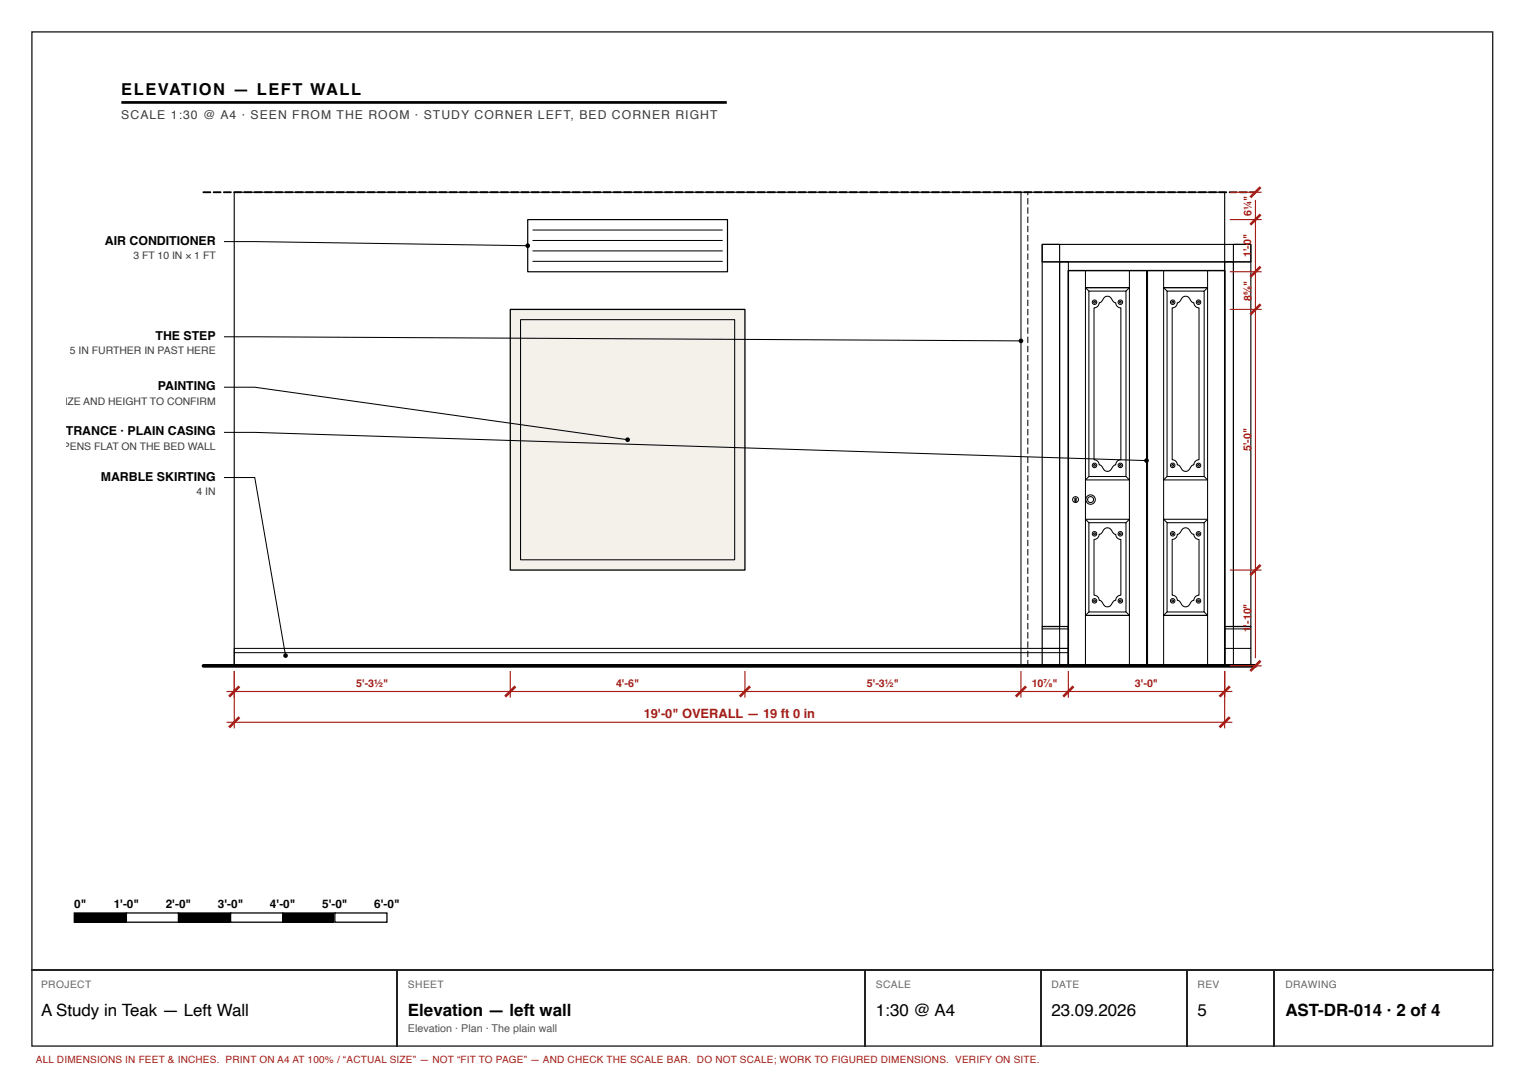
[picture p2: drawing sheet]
<svg xmlns="http://www.w3.org/2000/svg" width="297mm" height="210mm" viewBox="0 0 297 210" stroke-linecap="round" stroke-linejoin="round" font-family="sans-serif">
<path d="M6.2 6.2h284.7v197.7h-284.7z" fill="none" stroke="#222" stroke-width=".26"/>
<path d="M23.6 20h118" fill="none" stroke="#000" stroke-width=".52"/>
<path d="M45.6 37.5h193.1v92.3h-193.1zM203.1 47.6h3.4v74.5h-3.4zM203.1 47.6h40.7v3.4h-40.7zM240.4 47.6h3.4v74.5h-3.4z" fill="none" stroke="#000" stroke-width=".22"/>
<g fill="none" stroke="#000" stroke-width=".2">
<path d="M199 37.5v92.3M203.1 51h40.7M206.5 51h1.7v78.8h-1.7zM208.2 52.7h15.2v77.1h-15.2zM211.5 56.1h8.6v37.4h-8.6zM211.5 56.1h8.6M211.5 52.7v3.4M211.5 56.1l.7 .6M212.2 56.7h7.2v36.2h-7.2zM215.1 58.1a1.02 1.02 0 0 1 1.1-.3 1.02 1.02 0 0 1 .7 .9l.5 .3a1 1 0 0 0 1 1v29.6a1 1 0 0 0-1 1 1.42 1.42 0 0 0-.9 .9 1.02 1.02 0 0 1-1.1 .3 1.02 1.02 0 0 1-.6-.9l-.6-.3a1 1 0 0 0-1-1v-29.6a1 1 0 0 0 1-1 1.42 1.42 0 0 0 .9-.9zM220.1 52.7v3.4M220.1 56.1l-.7 .6"/>
<path d="M223.4 52.7h15.3v77.1h-15.3zM223.6 52.7v77.1M226.8 56.1h8.5v37.4h-8.5zM226.8 56.1h8.5M226.8 52.7v3.4M226.8 56.1l.6 .6M227.4 56.7h7.3v36.2h-7.3zM230.4 58.1a1.02 1.02 0 0 1 1-.3 1.02 1.02 0 0 1 .7 .9l.6 .3a1 1 0 0 0 1 1v29.6a1 1 0 0 0-1 1 1.42 1.42 0 0 0-1 .9 1.02 1.02 0 0 1-1 .3 1.02 1.02 0 0 1-.7-.9l-.6-.3a1 1 0 0 0-1-1v-29.6a1 1 0 0 0 1-1 1.42 1.42 0 0 0 1-.9zM235.3 52.7v3.4M235.3 56.1l-.6 .6M238.7 51h1.7v78.8h-1.7zM209.5 97.1a.15 .15 0 0 1 .2 0 .15 .15 0 0 1 0 .2l.1 .4h-.3z"/>
<path d="M212.2 92.9l-.7 .6v7.7l.7 .7M219.4 92.9l.7 .6v7.7l-.7 .7M227.4 92.9l-.6 .6v7.7l.6 .7M234.7 92.9l.6 .6v7.7l-.6 .7M211.5 101.2h8.6v18.7h-8.6zM211.5 119.9h8.6M211.5 119.9v9.9M212.2 101.9h7.2v17.4h-7.2zM212.2 119.3l-.7 .6M215.1 103.2a1.02 1.02 0 0 1 1.1-.3 1.02 1.02 0 0 1 .7 .9l.5 .3a1 1 0 0 0 1 1v10.9a1 1 0 0 0-1 1 1.42 1.42 0 0 0-.9 .9 1.02 1.02 0 0 1-1.1 .3 1.02 1.02 0 0 1-.6-.9l-.6-.3a1 1 0 0 0-1-1v-10.9a1 1 0 0 0 1-1 1.42 1.42 0 0 0 .9-.9zM219.4 119.3l.7 .6M220.1 119.9v9.9"/>
<path d="M226.8 101.2h8.5v18.7h-8.5zM226.8 119.9h8.5M226.8 119.9v9.9M227.4 101.9h7.3v17.4h-7.3zM227.4 119.3l-.6 .6M230.4 103.2a1.02 1.02 0 0 1 1-.3 1.02 1.02 0 0 1 .7 .9l.6 .3a1 1 0 0 0 1 1v10.9a1 1 0 0 0-1 1 1.42 1.42 0 0 0-1 .9 1.02 1.02 0 0 1-1 .3 1.02 1.02 0 0 1-.7-.9l-.6-.3a1 1 0 0 0-1-1v-10.9a1 1 0 0 0 1-1 1.42 1.42 0 0 0 1-.9zM234.7 119.3l.6 .6M235.3 119.9v9.9M45.6 126.4h162.6v3.4h-162.6zM45.6 127.2h162.6M203.1 122.6h5.1M203.1 126.4h5.1"/>
<path d="M238.7 122.6h5.1M238.7 126.4h5.1"/>
<circle cx="213.3" cy="58.9" r=".17"/>
<circle cx="213.3" cy="58.9" r=".43"/>
<circle cx="218.3" cy="58.9" r=".17"/>
<circle cx="218.3" cy="58.9" r=".43"/>
<circle cx="228.5" cy="58.9" r=".17"/>
<circle cx="228.5" cy="58.9" r=".43"/>
<circle cx="233.6" cy="58.9" r=".17"/>
<circle cx="233.6" cy="58.9" r=".43"/>
<circle cx="209.6" cy="97.4" r=".57"/>
<circle cx="212.5" cy="97.4" r=".92"/>
<circle cx="212.5" cy="97.4" r=".58"/>
<circle cx="213.3" cy="90.7" r=".17"/>
<circle cx="213.3" cy="90.7" r=".43"/>
<circle cx="218.3" cy="90.7" r=".17"/>
<circle cx="218.3" cy="90.7" r=".43"/>
<circle cx="228.5" cy="90.7" r=".17"/>
<circle cx="228.5" cy="90.7" r=".43"/>
<circle cx="233.6" cy="90.7" r=".17"/>
<circle cx="233.6" cy="90.7" r=".43"/>
<circle cx="213.3" cy="117.1" r=".17"/>
<circle cx="213.3" cy="104" r=".17"/>
<circle cx="213.3" cy="117.1" r=".43"/>
<circle cx="213.3" cy="104" r=".43"/>
<circle cx="218.3" cy="117.1" r=".17"/>
<circle cx="218.3" cy="104" r=".17"/>
<circle cx="218.3" cy="117.1" r=".43"/>
<circle cx="218.3" cy="104" r=".43"/>
<circle cx="228.5" cy="117.1" r=".17"/>
<circle cx="228.5" cy="104" r=".17"/>
<circle cx="228.5" cy="117.1" r=".43"/>
<circle cx="228.5" cy="104" r=".43"/>
<circle cx="233.6" cy="117.1" r=".17"/>
<circle cx="233.6" cy="104" r=".17"/>
<circle cx="233.6" cy="117.1" r=".43"/>
<circle cx="233.6" cy="104" r=".43"/>
</g>
<path d="M200.2 128.6l.2 .1-.1 1.2zM200.2 126.8l.2 .1-.1 1.2zM200.2 125l.2 .1-.1 1.2zM200.2 123.2l.2 .1-.1 1.2zM200.2 121.4l.2 .1-.1 1.2zM200.2 119.6l.2 .1-.1 1.2zM200.2 117.8l.2 .1-.1 1.2zM200.2 116l.2 .1-.1 1.2zM200.2 114.2l.2 .1-.1 1.2zM200.2 112.4l.2 .1-.1 1.2zM200.2 110.6l.2 .1-.1 1.2zM200.2 108.8l.2 .1-.1 1.2zM200.2 107l.2 .1-.1 1.2zM200.2 105.2l.2 .1-.1 1.2zM200.2 103.4l.2 .1-.1 1.2zM200.2 101.6l.2 .1-.1 1.2zM200.2 99.8l.2 .1-.1 1.2zM200.2 98l.2 .1-.1 1.2zM200.2 96.2l.2 .1-.1 1.2zM200.2 94.4l.2 .1-.1 1.2zM200.2 92.6l.2 .1-.1 1.2zM200.2 90.8l.2 .1-.1 1.2zM200.2 89l.2 .1-.1 1.2zM200.2 87.2l.2 .1-.1 1.2zM200.2 85.4l.2 .1-.1 1.2zM200.2 83.6l.2 .1-.1 1.2zM200.2 81.8l.2 .1-.1 1.2zM200.2 80l.2 .1-.1 1.2zM200.2 78.2l.2 .1-.1 1.2zM200.2 76.4l.2 .1-.1 1.2zM200.2 74.6l.2 .1-.1 1.2zM200.2 72.8l.2 .1-.1 1.2zM200.2 71l.2 .1-.1 1.2zM200.2 69.2l.2 .1-.1 1.2zM200.2 67.4l.2 .1-.1 1.2zM200.2 65.6l.2 .1-.1 1.2zM200.2 63.8l.2 .1-.1 1.2zM200.2 62l.2 .1-.1 1.2zM200.2 60.2l.2 .1-.1 1.2zM200.2 58.4l.2 .1-.1 1.2zM200.2 56.6l.2 .1-.1 1.2zM200.2 54.8l.2 .1-.1 1.2zM200.2 53l.2 .1-.1 1.2zM200.2 51.2l.2 .1-.1 1.2zM200.2 49.4l.2 .1-.1 1.2zM200.2 47.6l.2 .1-.1 1.2zM200.2 45.8l.2 .1-.1 1.2zM200.2 44l.2 .1-.1 1.2zM200.2 42.2l.2 .1-.1 1.2zM200.2 40.4l.2 .1-.1 1.2zM200.2 38.6l.2 .1-.1 1.2zM200.2 37.4l.2 .1-.1 .6z" fill="#000"/>
<path d="M203.1 122.1h5.1v7.7h-5.1zM238.7 122.1h5.1v7.7h-5.1z" fill="none" stroke="#000" stroke-width=".23"/>
<path d="M208.2 52.7h30.5v77.1h-30.5z" fill="none" stroke="#000" stroke-width=".27"/>
<path d="M99.4 60.3h45.8v50.8h-45.8z" fill="#f4f1ea"/>
<path d="M99.4 60.3h45.8v50.8h-45.8z" fill="none" stroke="#000" stroke-width=".25"/>
<path d="M101.4 62.3h41.8v46.8h-41.8z" fill="none" stroke="#000" stroke-width=".2"/>
<path d="M102.8 42.8h39v10.2h-39z" fill="#fff"/>
<path d="M102.8 42.8h39v10.2h-39z" fill="none" stroke="#000" stroke-width=".23"/>
<path d="M43.6 47.1l59.2 .8M103.8 50.9h37M103.8 48.9h37M103.8 46.9h37M103.8 44.8h37M43.6 65.6l155.4 .8M43.6 75.5h6l72.7 10.2M43.6 84.3h6l173.8 5.5M43.6 93.1h6l6 34.7" fill="none" stroke="#000" stroke-width=".2"/>
<path d="M39.6 129.8h205.1" fill="none" stroke="#000" stroke-width=".72"/>
<g fill="#000">
<path d="M14.5 177.9h10.1v1.8h-10.1z"/>
<path d="M39.5 37.3h1.5a.18 .18 0 0 1 .2 .2 .18 .18 0 0 1-.2 .1h-1.4zM41.5 37.3h1.5a.18 .18 0 0 1 .2 .2 .18 .18 0 0 1-.2 .1h-1.4zM43.5 37.3h1.5a.18 .18 0 0 1 .2 .2 .18 .18 0 0 1-.2 .1h-1.4zM45.5 37.3h1.5a.18 .18 0 0 1 .2 .2 .18 .18 0 0 1-.2 .1h-1.4zM47.5 37.3h1.5a.18 .18 0 0 1 .2 .2 .18 .18 0 0 1-.2 .1h-1.4zM49.5 37.3h1.5a.18 .18 0 0 1 .2 .2 .18 .18 0 0 1-.2 .1h-1.4zM51.5 37.3h1.5a.18 .18 0 0 1 .2 .2 .18 .18 0 0 1-.2 .1h-1.4zM53.5 37.3h1.5a.18 .18 0 0 1 .2 .2 .18 .18 0 0 1-.2 .1h-1.4zM55.5 37.3h1.5a.18 .18 0 0 1 .2 .2 .18 .18 0 0 1-.2 .1h-1.4zM57.5 37.3h1.5a.18 .18 0 0 1 .2 .2 .18 .18 0 0 1-.2 .1h-1.4zM59.5 37.3h1.5a.18 .18 0 0 1 .2 .2 .18 .18 0 0 1-.2 .1h-1.4zM61.5 37.3h1.5a.18 .18 0 0 1 .2 .2 .18 .18 0 0 1-.2 .1h-1.4zM63.5 37.3h1.5a.18 .18 0 0 1 .2 .2 .18 .18 0 0 1-.2 .1h-1.4zM65.5 37.3h1.5a.18 .18 0 0 1 .2 .2 .18 .18 0 0 1-.2 .1h-1.4zM67.5 37.3h1.5a.18 .18 0 0 1 .2 .2 .18 .18 0 0 1-.2 .1h-1.4zM69.5 37.3h1.5a.18 .18 0 0 1 .2 .2 .18 .18 0 0 1-.2 .1h-1.4zM71.5 37.3h1.5a.18 .18 0 0 1 .2 .2 .18 .18 0 0 1-.2 .1h-1.4zM73.5 37.3h1.5a.18 .18 0 0 1 .2 .2 .18 .18 0 0 1-.2 .1h-1.4zM75.5 37.3h1.5a.18 .18 0 0 1 .2 .2 .18 .18 0 0 1-.2 .1h-1.4zM77.5 37.3h1.5a.18 .18 0 0 1 .2 .2 .18 .18 0 0 1-.2 .1h-1.4zM79.5 37.3h1.5a.18 .18 0 0 1 .2 .2 .18 .18 0 0 1-.2 .1h-1.4zM81.5 37.3h1.5a.18 .18 0 0 1 .2 .2 .18 .18 0 0 1-.2 .1h-1.4zM83.5 37.3h1.5a.18 .18 0 0 1 .2 .2 .18 .18 0 0 1-.2 .1h-1.4zM85.5 37.3h1.5a.18 .18 0 0 1 .2 .2 .18 .18 0 0 1-.2 .1h-1.4zM87.5 37.3h1.5a.18 .18 0 0 1 .2 .2 .18 .18 0 0 1-.2 .1h-1.4zM89.5 37.3h1.5a.18 .18 0 0 1 .2 .2 .18 .18 0 0 1-.2 .1h-1.4zM91.5 37.3h1.5a.18 .18 0 0 1 .2 .2 .18 .18 0 0 1-.2 .1h-1.4zM93.5 37.3h1.5a.18 .18 0 0 1 .2 .2 .18 .18 0 0 1-.2 .1h-1.4zM95.5 37.3h1.5a.18 .18 0 0 1 .2 .2 .18 .18 0 0 1-.2 .1h-1.4zM97.5 37.3h1.5a.18 .18 0 0 1 .2 .2 .18 .18 0 0 1-.2 .1h-1.4zM99.5 37.3h1.5a.18 .18 0 0 1 .2 .2 .18 .18 0 0 1-.2 .1h-1.4zM101.5 37.3h1.5a.18 .18 0 0 1 .2 .2 .18 .18 0 0 1-.2 .1h-1.4zM103.5 37.3h1.5a.18 .18 0 0 1 .2 .2 .18 .18 0 0 1-.2 .1h-1.4zM105.5 37.3h1.5a.18 .18 0 0 1 .2 .2 .18 .18 0 0 1-.2 .1h-1.4zM107.5 37.3h1.5a.18 .18 0 0 1 .2 .2 .18 .18 0 0 1-.2 .1h-1.4zM109.5 37.3h1.5a.18 .18 0 0 1 .2 .2 .18 .18 0 0 1-.2 .1h-1.4zM111.5 37.3h1.5a.18 .18 0 0 1 .2 .2 .18 .18 0 0 1-.2 .1h-1.4zM113.5 37.3h1.5a.18 .18 0 0 1 .2 .2 .18 .18 0 0 1-.2 .1h-1.4zM115.5 37.3h1.5a.18 .18 0 0 1 .2 .2 .18 .18 0 0 1-.2 .1h-1.4zM117.5 37.3h1.5a.18 .18 0 0 1 .2 .2 .18 .18 0 0 1-.2 .1h-1.4zM119.5 37.3h1.5a.18 .18 0 0 1 .2 .2 .18 .18 0 0 1-.2 .1h-1.4zM121.5 37.3h1.5a.18 .18 0 0 1 .2 .2 .18 .18 0 0 1-.2 .1h-1.4zM123.5 37.3h1.5a.18 .18 0 0 1 .2 .2 .18 .18 0 0 1-.2 .1h-1.4zM125.5 37.3h1.5a.18 .18 0 0 1 .2 .2 .18 .18 0 0 1-.2 .1h-1.4zM127.5 37.3h1.5a.18 .18 0 0 1 .2 .2 .18 .18 0 0 1-.2 .1h-1.4zM129.5 37.3h1.5a.18 .18 0 0 1 .2 .2 .18 .18 0 0 1-.2 .1h-1.4zM131.5 37.3h1.5a.18 .18 0 0 1 .2 .2 .18 .18 0 0 1-.2 .1h-1.4zM133.5 37.3h1.5a.18 .18 0 0 1 .2 .2 .18 .18 0 0 1-.2 .1h-1.4zM135.5 37.3h1.5a.18 .18 0 0 1 .2 .2 .18 .18 0 0 1-.2 .1h-1.4zM137.5 37.3h1.5a.18 .18 0 0 1 .2 .2 .18 .18 0 0 1-.2 .1h-1.4zM139.5 37.3h1.5a.18 .18 0 0 1 .2 .2 .18 .18 0 0 1-.2 .1h-1.4zM141.5 37.3h1.5a.18 .18 0 0 1 .2 .2 .18 .18 0 0 1-.2 .1h-1.4zM143.5 37.3h1.5a.18 .18 0 0 1 .2 .2 .18 .18 0 0 1-.2 .1h-1.4zM145.5 37.3h1.5a.18 .18 0 0 1 .2 .2 .18 .18 0 0 1-.2 .1h-1.4zM147.5 37.3h1.5a.18 .18 0 0 1 .2 .2 .18 .18 0 0 1-.2 .1h-1.4zM149.5 37.3h1.5a.18 .18 0 0 1 .2 .2 .18 .18 0 0 1-.2 .1h-1.4zM151.5 37.3h1.5a.18 .18 0 0 1 .2 .2 .18 .18 0 0 1-.2 .1h-1.4zM153.5 37.3h1.5a.18 .18 0 0 1 .2 .2 .18 .18 0 0 1-.2 .1h-1.4zM155.5 37.3h1.5a.18 .18 0 0 1 .2 .2 .18 .18 0 0 1-.2 .1h-1.4zM157.5 37.3h1.5a.18 .18 0 0 1 .2 .2 .18 .18 0 0 1-.2 .1h-1.4zM159.5 37.3h1.5a.18 .18 0 0 1 .2 .2 .18 .18 0 0 1-.2 .1h-1.4zM161.5 37.3h1.5a.18 .18 0 0 1 .2 .2 .18 .18 0 0 1-.2 .1h-1.4zM163.5 37.3h1.5a.18 .18 0 0 1 .2 .2 .18 .18 0 0 1-.2 .1h-1.4zM165.5 37.3h1.5a.18 .18 0 0 1 .2 .2 .18 .18 0 0 1-.2 .1h-1.4zM167.5 37.3h1.5a.18 .18 0 0 1 .2 .2 .18 .18 0 0 1-.2 .1h-1.4zM169.5 37.3h1.5a.18 .18 0 0 1 .2 .2 .18 .18 0 0 1-.2 .1h-1.4zM171.5 37.3h1.5a.18 .18 0 0 1 .2 .2 .18 .18 0 0 1-.2 .1h-1.4zM173.5 37.3h1.5a.18 .18 0 0 1 .2 .2 .18 .18 0 0 1-.2 .1h-1.4zM175.5 37.3h1.5a.18 .18 0 0 1 .2 .2 .18 .18 0 0 1-.2 .1h-1.4zM177.5 37.3h1.5a.18 .18 0 0 1 .2 .2 .18 .18 0 0 1-.2 .1h-1.4zM179.5 37.3h1.5a.18 .18 0 0 1 .2 .2 .18 .18 0 0 1-.2 .1h-1.4zM181.5 37.3h1.5a.18 .18 0 0 1 .2 .2 .18 .18 0 0 1-.2 .1h-1.4zM183.5 37.3h1.5a.18 .18 0 0 1 .2 .2 .18 .18 0 0 1-.2 .1h-1.4zM185.5 37.3h1.5a.18 .18 0 0 1 .2 .2 .18 .18 0 0 1-.2 .1h-1.4zM187.5 37.3h1.5a.18 .18 0 0 1 .2 .2 .18 .18 0 0 1-.2 .1h-1.4zM189.5 37.3h1.5a.18 .18 0 0 1 .2 .2 .18 .18 0 0 1-.2 .1h-1.4zM191.5 37.3h1.5a.18 .18 0 0 1 .2 .2 .18 .18 0 0 1-.2 .1h-1.4zM193.5 37.3h1.5a.18 .18 0 0 1 .2 .2 .18 .18 0 0 1-.2 .1h-1.4zM195.5 37.3h1.5a.18 .18 0 0 1 .2 .2 .18 .18 0 0 1-.2 .1h-1.4zM197.5 37.3h1.5a.18 .18 0 0 1 .2 .2 .18 .18 0 0 1-.2 .1h-1.4zM199.5 37.3h1.5a.18 .18 0 0 1 .2 .2 .18 .18 0 0 1-.2 .1h-1.4zM201.5 37.3h1.5a.18 .18 0 0 1 .2 .2 .18 .18 0 0 1-.2 .1h-1.4zM203.5 37.3h1.5a.18 .18 0 0 1 .2 .2 .18 .18 0 0 1-.2 .1h-1.4zM205.5 37.3h1.5a.18 .18 0 0 1 .2 .2 .18 .18 0 0 1-.2 .1h-1.4zM207.5 37.3h1.5a.18 .18 0 0 1 .2 .2 .18 .18 0 0 1-.2 .1h-1.4zM209.5 37.3h1.5a.18 .18 0 0 1 .2 .2 .18 .18 0 0 1-.2 .1h-1.4zM211.5 37.3h1.5a.18 .18 0 0 1 .2 .2 .18 .18 0 0 1-.2 .1h-1.4zM213.5 37.3h1.5a.18 .18 0 0 1 .2 .2 .18 .18 0 0 1-.2 .1h-1.4zM215.5 37.3h1.5a.18 .18 0 0 1 .2 .2 .18 .18 0 0 1-.2 .1h-1.4zM217.5 37.3h1.5a.18 .18 0 0 1 .2 .2 .18 .18 0 0 1-.2 .1h-1.4zM219.5 37.3h1.5a.18 .18 0 0 1 .2 .2 .18 .18 0 0 1-.2 .1h-1.4zM221.5 37.3h1.5a.18 .18 0 0 1 .2 .2 .18 .18 0 0 1-.2 .1h-1.4zM223.5 37.3h1.5a.18 .18 0 0 1 .2 .2 .18 .18 0 0 1-.2 .1h-1.4zM225.5 37.3h1.5a.18 .18 0 0 1 .2 .2 .18 .18 0 0 1-.2 .1h-1.4zM227.5 37.3h1.5a.18 .18 0 0 1 .2 .2 .18 .18 0 0 1-.2 .1h-1.4zM229.5 37.3h1.5a.18 .18 0 0 1 .2 .2 .18 .18 0 0 1-.2 .1h-1.4zM231.5 37.3h1.5a.18 .18 0 0 1 .2 .2 .18 .18 0 0 1-.2 .1h-1.4zM233.5 37.3h1.5a.18 .18 0 0 1 .2 .2 .18 .18 0 0 1-.2 .1h-1.4zM235.5 37.3h1.5a.18 .18 0 0 1 .2 .2 .18 .18 0 0 1-.2 .1h-1.4zM237.5 37.3h1.5a.18 .18 0 0 1 .2 .2 .18 .18 0 0 1-.2 .1h-1.4zM239.5 37.3h1.5a.18 .18 0 0 1 .2 .2 .18 .18 0 0 1-.2 .1h-1.4zM241.5 37.3h1.5a.18 .18 0 0 1 .2 .2 .18 .18 0 0 1-.2 .1h-1.4zM243.5 37.3h1.2a.18 .18 0 0 1 .2 .2 .18 .18 0 0 1-.2 .1h-1.1z"/>
<circle cx="102.8" cy="47.9" r=".45"/>
<circle cx="199" cy="66.4" r=".45"/>
<circle cx="122.3" cy="85.7" r=".45"/>
<circle cx="223.4" cy="89.8" r=".45"/>
<circle cx="55.6" cy="127.8" r=".45"/>
</g>
<g fill="none" stroke="#a51d17" stroke-width=".22">
<path d="M239.7 37.5h6.2M244.7 39v89.3M239.7 53h6.2M239.7 42.8h6.2M239.7 60.3h6.2M239.7 111.1h6.2M44.1 134.8h196.1M45.6 130.8v11.2M99.4 130.8v5.2M145.2 130.8v5.2M199 130.8v5.2M208.2 130.8v5.2"/>
<path d="M238.7 130.8v11.2M239.7 129.8h6.2M44.1 140.8h196.1"/>
</g>
<g fill="none" stroke="#a51d17" stroke-width=".51">
<path d="M245.7 36.5l-2 2M245.7 59.3l-2 2M245.7 52l-2 2M245.7 41.8l-2 2M245.7 110.1l-2 2M46.6 133.8l-2 2M46.6 139.8l-2 2M100.4 133.8l-2 2M146.2 133.8l-2 2M200 133.8l-2 2M209.2 133.8l-2 2M239.7 133.8l-2 2"/>
<path d="M239.7 139.8l-2 2M245.7 128.8l-2 2"/>
</g>
<path d="M14.5 177.9h10.1v1.8h-10.1z" fill="none" stroke="#000" stroke-width=".25"/>
<path d="M24.6 177.9h10.2v1.8h-10.2z" fill="#fff"/>
<path d="M24.6 177.9h10.2v1.8h-10.2zM34.8 177.9h10.1v1.8h-10.1z" fill="none" stroke="#000" stroke-width=".25"/>
<path d="M34.8 177.9h10.1v1.8h-10.1z" fill="#000"/>
<path d="M44.9 177.9h10.2v1.8h-10.2z" fill="#fff"/>
<path d="M44.9 177.9h10.2v1.8h-10.2zM55.1 177.9h10.2v1.8h-10.2z" fill="none" stroke="#000" stroke-width=".25"/>
<path d="M55.1 177.9h10.2v1.8h-10.2z" fill="#000"/>
<path d="M65.3 177.9h10.1v1.8h-10.1z" fill="#fff"/>
<path d="M65.3 177.9h10.1v1.8h-10.1z" fill="none" stroke="#000" stroke-width=".25"/>
<path d="M6.1 189h284.9M77.4 189.2v14.8M168.7 189.2v14.8M202.8 189.2v14.8M231.4 189.2v14.8M248.3 189.2v14.8" fill="none" stroke="#222" stroke-width=".26"/>
<g font-size="3.3">
<text x="8" y="197.9">A Study in Teak — Left Wall</text>
<text x="79.5" y="197.9">Elevation — left wall</text>
<text x="170.7" y="197.9">1:30 @ A4</text>
<text x="204.9" y="197.9">23.09.2026</text>
<text x="233.4" y="197.9">5</text>
<text x="250.5" y="197.9">AST-DR-014 · 2 of 4</text>
</g>
<text font-size="3.2" x="23.6" y="18.5">ELEVATION — LEFT WALL</text>
<text font-size="2.5" fill="#a51d17" x="125.4" y="140">19'-0&quot; OVERALL — 19 ft 0 in</text>
<text font-size="2.4" fill="#3d3d3d" x="23.6" y="23.3">SCALE 1:30 @ A4 · SEEN FROM THE ROOM · STUDY CORNER LEFT, BED CORNER RIGHT</text>
<g font-size="2.4">
<text x="20.4" y="47.7">AIR CONDITIONER</text>
<text x="30.3" y="66.2">THE STEP</text>
<text x="30.8" y="76.1">PAINTING</text>
<text x="12.8" y="84.9">TRANCE · PLAIN CASING</text>
<text x="19.6" y="93.7">MARBLE SKIRTING</text>
</g>
<g font-size="2.3">
<text x="14.5" y="176.9">0&quot;</text>
<text x="22.2" y="176.9">1'-0&quot;</text>
<text x="32.3" y="176.9">2'-0&quot;</text>
<text x="42.5" y="176.9">3'-0&quot;</text>
<text x="52.6" y="176.9">4'-0&quot;</text>
<text x="62.8" y="176.9">5'-0&quot;</text>
<text x="72.9" y="176.9">6'-0&quot;</text>
</g>
<g font-size="2.1" fill="#a51d17">
<text x="243.9" y="42.1" transform="rotate(-90 243.9 42.1)">6¼&quot;</text>
<text x="243.9" y="50.1" transform="rotate(-90 243.9 50.1)">1'-0&quot;</text>
<text x="243.9" y="58.6" transform="rotate(-90 243.9 58.6)">8⅝&quot;</text>
<text x="243.9" y="87.9" transform="rotate(-90 243.9 87.9)">5'-0&quot;</text>
<text x="243.9" y="123.3" transform="rotate(-90 243.9 123.3)">1'-10&quot;</text>
<text x="69.4" y="134">5'-3½&quot;</text>
<text x="120.1" y="134">4'-6&quot;</text>
<text x="169" y="134">5'-3½&quot;</text>
<text x="201.1" y="134">10⅞&quot;</text>
<text x="221.2" y="134">3'-0&quot;</text>
</g>
<text font-size="2.1" fill="#555" x="79.5" y="201.1">Elevation · Plan · The plain wall</text>
<g font-size="2" fill="#3d3d3d">
<text x="26" y="50.5">3 FT 10 IN × 1 FT</text>
<text x="13.6" y="69">5 IN FURTHER IN PAST HERE</text>
<text x="12.6" y="78.9">IZE AND HEIGHT TO CONFIRM</text>
<text x="12.2" y="87.7">PENS FLAT ON THE BED WALL</text>
<text x="38.3" y="96.5">4 IN</text>
</g>
<g font-size="2" fill="#666">
<text x="8" y="192.6">PROJECT</text>
<text x="79.5" y="192.6">SHEET</text>
<text x="170.7" y="192.6">SCALE</text>
<text x="204.9" y="192.6">DATE</text>
<text x="233.4" y="192.6">REV</text>
<text x="250.5" y="192.6">DRAWING</text>
</g>
<text font-size="1.9" fill="#a51d17" x="7" y="207.2">ALL DIMENSIONS IN FEET &amp; INCHES. PRINT ON A4 AT 100% / “ACTUAL SIZE” — NOT “FIT TO PAGE” — AND CHECK THE SCALE BAR. DO NOT SCALE; WORK TO FIGURED DIMENSIONS. VERIFY ON SITE.</text>
</svg>
